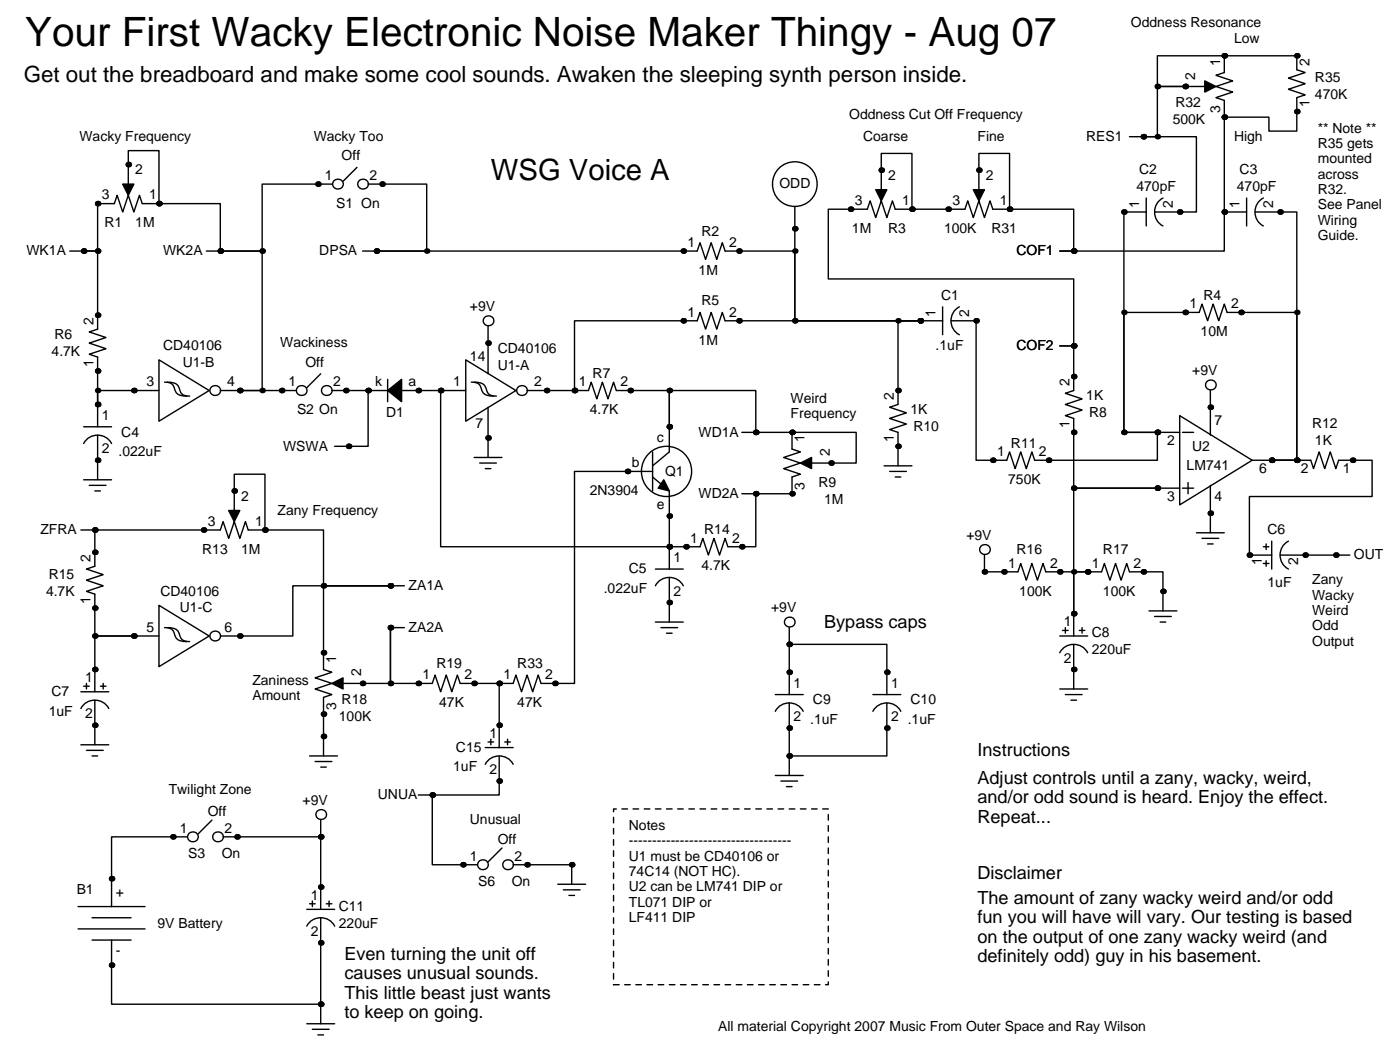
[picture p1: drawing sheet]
<svg xmlns="http://www.w3.org/2000/svg" width="255mm" height="193mm" viewBox="0 0 255 193" stroke-linecap="round" stroke-linejoin="round" font-family="sans-serif">
<g fill="none" stroke="#000" stroke-width=".25">
<path d="M236.2 10.2h-25.4v5.5h5.1h-5.1v9.2h-2.5h9.6v13.7h-3M17.8 37.1v8.6h-2.6h2.6v14.2l-1.5 .6 3 1-3 1 3 1-3 1 1.5 .5v8.7v-2.6h6.6M23.4 30v-2.6h5.6v9.7h11.1v8.6M57.9 33.5h-10.1v12.2h-7.7M69.6 33.5h8.1v12.2h-9.1h55.9M154.9 38.1h-4v12.7h44.7v20.3l-1.5 .5 3 1-3 1.1 3 1-3 1 1.5 .5v12.7h15.2M160.5 31v-3.1h5.6v10.2h6.6M204.7 38.6v40.1h6.1M233.2 38.6h3v45.2h-4.6h4.6v-26.9h-12.7l-.5-1.5-1 3-1-3-1 3-1.1-3-.5 1.5h-13.7v21.8h6.1M236.2 20.3v3.6h-5.1v-2.6h-8.1v24.4h-27.4v-7.6h-11.7v-10.2h-5.6v3.1M40.1 45.7h7.7v25.4h-4.1h7.6M124.5 58.4h-19.9v12.7"/>
<path d="M134.6 45.7h10.2v12.7h22.8M134.6 58.4h33M144.8 41.7v16.7h22.8M167.6 58.4h-4v12.7M177.8 58.4v25.4h3M63 71.1h7.6M67.1 71.1v10.2h-3.6M70.6 69.1v4.1M73.2 71.1h7.1v28.5h41.6M84.8 65.5l9.2 5.6-9.2 5.6zM85.9 69.6a1.69 1.69 0 0 1 1.9 1.6 1.9 1.9 0 0 0 2.1 .9M86.4 69.6a1.86 1.86 0 0 1 2.3 1.6 1.47 1.47 0 0 0 1.7 .9"/>
<path d="M88.9 79.8v3.5M99.6 71.1h7.6l.5-1.5 1 3 1-3 1 3 1.1-3 .5 1.5h9.6v6.6M121.9 77.7v-6.6h15.8v7.6h6.6M121.9 77.7v4.6l-3 2.5M144.3 78.7h11.7v5.6h-8.2M144.3 78.7v3.1l1.5 .5-3.1 1 3.1 1-3.1 1 3.1 1.1-1.5 .5v3h-6.6v9.7h-5.1l-.5-1.6-1 3.1-1.1-3.1-1 3.1-1-3.1-.5 1.6h-5.6M210.8 78.7v5.1h-19.8M210.8 78.7h4.1M214.9 75.7l13.2 8.1-13.2 8.1zM215.4 78.7h2M220.5 74.2v5M15.2 87.4h5.1"/>
<path d="M16.3 88.4h3M17.3 89.4h1M17.8 83.8v3.6M37.1 96.5h-19.8v4.1M42.7 89.4v-3h5.6v10.1h10.6v10.2h12.2M86.4 83.3h5M87.4 84.3h3M88.4 85.3h1M118.9 85.9h-14.3v38.6h-3.5M118.9 86.9l3 2.5v10.2M118.9 82.3v7.1M161 84.8h5.1"/>
<path d="M162.1 85.9h3M163.1 86.9h1M163.6 81.3v3.5M210.8 88.9h-15.2v22.9v-7.7h2.5h-5.1M210.8 88.9h4.1M215.4 88.9h2M216.4 87.9v2M217.9 97h5.1M218.9 98h3.1M220 99.1h1M220.5 88.4v8.6M228.1 83.8h10.7l.5 1.5 1-3 1 3 1-3 1 3 .5-1.5h6.1v6.6h-22.3v10.7"/>
<path d="M17.3 110.7v5.1h7.1h-7.1v6.1M71.1 106.7h-12.2v15.2l1.6 .5-3.1 1 3.1 1.1-3.1 1 3.1 1-1.6 .5v7.1M71.1 106.7h-17.8v9.1h-9.6M119.4 113.3h5.1M120.4 114.3h3M121.4 115.3h1M121.9 109.7v3.6M179.3 104.1h3.6M208.3 104.1h3.5v7.2M209.3 111.3h5.1M210.3 112.3h3.1M211.3 113.3h1"/>
<path d="M237.7 101.1h5.6M14.7 135.6h5.1M15.7 136.7h3.1M16.8 137.7h1M17.3 132.1v3.5M62.5 124.5h8.6v-10.2v10.2h5.1M86.4 124.5h4.5v7.6M143.8 132.6v5.1h17.7v-5.1M143.8 122.4v-5.1h17.7v5.1M31.5 152.4h-11.2v7.6M43.2 152.4h15.2v9.1M90.9 142.2v2.6h-12.2v12.7h5.6"/>
<path d="M96 157.5h8.1M58.4 171.7v11.2h-38.1v-7.1"/>
<circle cx="121.4" cy="85.9" r="4.6"/>
</g>
<g fill="#000">
<circle cx="210.8" cy="15.7" r=".51"/>
<circle cx="215.9" cy="15.7" r=".51"/>
<circle cx="223" cy="10.2" r=".51"/>
<circle cx="236.2" cy="10.2" r=".51"/>
<circle cx="17.8" cy="37.1" r=".51"/>
<circle cx="23.4" cy="30" r=".51"/>
<circle cx="29" cy="37.1" r=".51"/>
<circle cx="57.9" cy="33.5" r=".51"/>
<circle cx="69.6" cy="33.5" r=".51"/>
<circle cx="154.9" cy="38.1" r=".51"/>
<circle cx="160.5" cy="31" r=".51"/>
<circle cx="166.1" cy="38.1" r=".51"/>
<circle cx="172.7" cy="38.1" r=".51"/>
<circle cx="178.3" cy="31" r=".51"/>
<circle cx="183.9" cy="38.1" r=".51"/>
<circle cx="204.7" cy="38.6" r=".51"/>
<circle cx="208.3" cy="24.9" r=".51"/>
<circle cx="210.8" cy="24.9" r=".51"/>
<circle cx="214.9" cy="38.6" r=".51"/>
<circle cx="223" cy="21.3" r=".51"/>
<circle cx="223" cy="38.6" r=".51"/>
<circle cx="233.2" cy="38.6" r=".51"/>
<circle cx="236.2" cy="20.3" r=".51"/>
<circle cx="15.2" cy="45.7" r=".51"/>
<circle cx="17.8" cy="57.4" r=".51"/>
<circle cx="17.8" cy="45.7" r=".51"/>
<circle cx="40.1" cy="45.7" r=".51"/>
<circle cx="47.8" cy="45.7" r=".51"/>
<circle cx="68.6" cy="45.7" r=".51"/>
<circle cx="77.7" cy="45.7" r=".51"/>
<circle cx="124.5" cy="58.4" r=".51"/>
<circle cx="124.5" cy="45.7" r=".51"/>
<circle cx="134.6" cy="45.7" r=".51"/>
<circle cx="134.6" cy="58.4" r=".51"/>
<circle cx="144.8" cy="41.7" r=".51"/>
<circle cx="144.8" cy="58.4" r=".51"/>
<circle cx="144.8" cy="45.7" r=".51"/>
<circle cx="163.6" cy="58.4" r=".51"/>
<circle cx="167.6" cy="58.4" r=".51"/>
<circle cx="177.8" cy="58.4" r=".51"/>
<circle cx="195.6" cy="45.7" r=".51"/>
<circle cx="204.7" cy="56.9" r=".51"/>
<circle cx="215.9" cy="56.9" r=".51"/>
<circle cx="226.1" cy="56.9" r=".51"/>
<circle cx="236.2" cy="56.9" r=".51"/>
<circle cx="17.8" cy="71.1" r=".51"/>
<circle cx="17.8" cy="73.7" r=".51"/>
<circle cx="17.8" cy="67.6" r=".51"/>
<circle cx="24.4" cy="71.1" r=".51"/>
<circle cx="43.7" cy="71.1" r=".51"/>
<circle cx="47.8" cy="71.1" r=".51"/>
<circle cx="51.3" cy="71.1" r=".51"/>
<circle cx="63" cy="71.1" r=".51"/>
<circle cx="67.1" cy="71.1" r=".51"/>
<circle cx="76.2" cy="71.1" r=".51"/>
<circle cx="80.3" cy="71.1" r=".51"/>
<circle cx="88.9" cy="79.8" r=".51"/>
<circle cx="95" cy="71.1" r="1.02"/>
<circle cx="99.6" cy="71.1" r=".51"/>
<circle cx="104.6" cy="71.1" r=".51"/>
<circle cx="114.8" cy="71.1" r=".51"/>
<circle cx="121.9" cy="77.7" r=".51"/>
<circle cx="121.9" cy="71.1" r=".51"/>
<circle cx="137.7" cy="78.7" r=".51"/>
<circle cx="144.3" cy="78.7" r=".51"/>
<circle cx="163.6" cy="71.1" r=".51"/>
<circle cx="195.6" cy="78.7" r=".51"/>
<circle cx="195.6" cy="63" r=".51"/>
<circle cx="195.6" cy="68.6" r=".51"/>
<circle cx="204.7" cy="78.7" r=".51"/>
<circle cx="210.8" cy="78.7" r=".51"/>
<circle cx="220.5" cy="74.2" r=".51"/>
<circle cx="17.3" cy="96.5" r=".51"/>
<circle cx="17.8" cy="83.8" r=".51"/>
<circle cx="37.1" cy="96.5" r=".51"/>
<circle cx="42.7" cy="89.4" r=".51"/>
<circle cx="48.3" cy="96.5" r=".51"/>
<circle cx="63.5" cy="81.3" r=".51"/>
<circle cx="114.3" cy="85.9" r=".51"/>
<circle cx="121.9" cy="99.6" r=".51"/>
<circle cx="121.9" cy="94" r=".51"/>
<circle cx="125" cy="99.6" r=".51"/>
<circle cx="135.1" cy="99.6" r=".51"/>
<circle cx="137.7" cy="89.9" r=".51"/>
<circle cx="144.3" cy="89.9" r=".51"/>
<circle cx="151.4" cy="84.3" r=".51"/>
<circle cx="163.6" cy="81.3" r=".51"/>
<circle cx="180.8" cy="83.8" r=".51"/>
<circle cx="191" cy="83.8" r=".51"/>
<circle cx="195.6" cy="88.9" r=".51"/>
<circle cx="210.8" cy="88.9" r=".51"/>
<circle cx="220.5" cy="93.5" r=".51"/>
<circle cx="231.6" cy="83.8" r=".51"/>
<circle cx="236.2" cy="83.8" r=".51"/>
<circle cx="246.4" cy="83.8" r=".51"/>
<circle cx="17.3" cy="115.8" r=".51"/>
<circle cx="17.3" cy="110.7" r=".51"/>
<circle cx="17.3" cy="100.6" r=".51"/>
<circle cx="24.4" cy="115.8" r=".51"/>
<circle cx="43.7" cy="115.8" r=".51"/>
<circle cx="58.9" cy="118.9" r=".51"/>
<circle cx="58.9" cy="106.7" r=".51"/>
<circle cx="71.1" cy="114.3" r=".51"/>
<circle cx="71.1" cy="106.7" r=".51"/>
<circle cx="121.9" cy="109.7" r=".51"/>
<circle cx="143.8" cy="117.3" r=".51"/>
<circle cx="179.3" cy="104.1" r=".51"/>
<circle cx="182.9" cy="104.1" r=".51"/>
<circle cx="193" cy="104.1" r=".51"/>
<circle cx="195.6" cy="104.1" r=".51"/>
<circle cx="195.6" cy="111.8" r=".51"/>
<circle cx="198.1" cy="104.1" r=".51"/>
<circle cx="208.3" cy="104.1" r=".51"/>
<circle cx="211.8" cy="107.7" r=".51"/>
<circle cx="227.6" cy="101.1" r=".51"/>
<circle cx="237.7" cy="101.1" r=".51"/>
<circle cx="243.3" cy="101.1" r=".51"/>
<circle cx="17.3" cy="132.1" r=".51"/>
<circle cx="17.3" cy="121.9" r=".51"/>
<circle cx="58.9" cy="130" r=".51"/>
<circle cx="58.9" cy="134.1" r=".51"/>
<circle cx="66" cy="124.5" r=".51"/>
<circle cx="71.1" cy="124.5" r=".51"/>
<circle cx="76.2" cy="124.5" r=".51"/>
<circle cx="86.4" cy="124.5" r=".51"/>
<circle cx="90.9" cy="124.5" r=".51"/>
<circle cx="90.9" cy="132.1" r=".51"/>
<circle cx="101.1" cy="124.5" r=".51"/>
<circle cx="143.8" cy="137.7" r=".51"/>
<circle cx="143.8" cy="122.4" r=".51"/>
<circle cx="143.8" cy="132.6" r=".51"/>
<circle cx="161.5" cy="132.6" r=".51"/>
<circle cx="161.5" cy="122.4" r=".51"/>
<circle cx="31.5" cy="152.4" r=".51"/>
<circle cx="43.2" cy="152.4" r=".51"/>
<circle cx="58.4" cy="152.4" r=".51"/>
<circle cx="78.7" cy="144.8" r=".51"/>
<circle cx="84.3" cy="157.5" r=".51"/>
<circle cx="90.9" cy="142.2" r=".51"/>
<circle cx="96" cy="157.5" r=".51"/>
<circle cx="104.1" cy="157.5" r=".51"/>
<circle cx="20.3" cy="175.8" r=".51"/>
<circle cx="20.3" cy="160" r=".51"/>
<circle cx="58.4" cy="171.7" r=".51"/>
<circle cx="58.4" cy="161.5" r=".51"/>
<circle cx="58.4" cy="182.9" r=".51"/>
</g>
<path d="M111.8 147.3h39.1v32h-39.1z" fill="none" stroke="#000" stroke-width=".25" stroke-dasharray="1"/>
<path d="M70.6 71.1l2.6-2v4.1zM120.9 87.4l1 2-2-.5zM145.8 84.3l2-1v2zM60.5 124.5l2-1.1v2.1z" fill="#000" stroke="#000" stroke-width=".25"/>
<circle cx="95" cy="71.1" r=".76" fill="#fff"/>
<path d="M80.3 71.1h4.5M88.9 62.5v5.6M88.9 74.2v5.6M96 71.1h3.6M30 114.3a1.69 1.69 0 0 1 1.9 1.6 1.9 1.9 0 0 0 2.1 .9" fill="none" stroke="#000" stroke-width=".25"/>
<g fill="#000">
<circle cx="80.3" cy="71.1" r=".51"/>
<circle cx="88.9" cy="79.8" r=".51"/>
<circle cx="88.9" cy="62.5" r=".51"/>
<circle cx="99.6" cy="71.1" r=".51"/>
<circle cx="39.1" cy="115.8" r="1.02"/>
</g>
<circle cx="39.1" cy="115.8" r=".76" fill="#fff"/>
<path d="M29 65.5l9.1 5.6-9.1 5.6zM24.4 115.8h4.6M29 110.2l9.1 5.6-9.1 5.6zM30.5 114.3a1.86 1.86 0 0 1 2.3 1.6 1.47 1.47 0 0 0 1.7 .9M40.1 115.8h3.6" fill="none" stroke="#000" stroke-width=".25"/>
<g fill="#000">
<circle cx="39.1" cy="71.1" r="1.02"/>
<circle cx="24.4" cy="115.8" r=".51"/>
<circle cx="43.7" cy="115.8" r=".51"/>
</g>
<circle cx="39.1" cy="71.1" r=".76" fill="#fff"/>
<g fill="none" stroke="#000" stroke-width=".25">
<path d="M17.8 37.1h3l.5-1.5 1.1 3 1-3 1 3 1-3 .5 1.5h3.1M23.4 30v3.5M124.5 58.4h2.5l.5-1.5 1 3 1-3 1.1 3 1-3 .5 1.5h2.5M124.5 45.7h2.5l.5-1.5 1 3 1-3 1.1 3 1-3 .5 1.5h2.5M24.4 71.1h4.6M30 69.6a1.69 1.69 0 0 1 1.9 1.6 1.9 1.9 0 0 0 2.1 .9M30.5 69.6a1.86 1.86 0 0 1 2.3 1.6 1.47 1.47 0 0 0 1.7 .9M40.1 71.1h3.6M180.8 83.8h2.6l.5-1.5 1 3 1-3 1 3 1.1-3 .5 1.5h2.5M55.9 186.4h5.1M56.9 187.5h3M57.9 188.5h1"/>
<path d="M58.4 182.9v3.5"/>
</g>
<g fill="#000">
<circle cx="17.8" cy="37.1" r=".51"/>
<circle cx="23.4" cy="30" r=".51"/>
<circle cx="29" cy="37.1" r=".51"/>
<circle cx="124.5" cy="58.4" r=".51"/>
<circle cx="124.5" cy="45.7" r=".51"/>
<circle cx="134.6" cy="45.7" r=".51"/>
<circle cx="134.6" cy="58.4" r=".51"/>
<circle cx="24.4" cy="71.1" r=".51"/>
<circle cx="43.7" cy="71.1" r=".51"/>
<circle cx="54.9" cy="71.1" r="1.02"/>
<circle cx="180.8" cy="83.8" r=".51"/>
<circle cx="191" cy="83.8" r=".51"/>
<circle cx="58.4" cy="182.9" r=".51"/>
</g>
<path d="M22.4 33.5h2l-1 2.1z" fill="#000" stroke="#000" stroke-width=".25"/>
<circle cx="54.9" cy="71.1" r=".76" fill="#fff"/>
<circle cx="59.4" cy="71.1" r="1.02" fill="#000"/>
<circle cx="59.4" cy="71.1" r=".76" fill="#fff"/>
<path d="M51.3 71.1h2.5M58.4 68.1l-2.5 2.5M60.5 71.1h2.5" fill="none" stroke="#000" stroke-width=".25"/>
<g fill="#000">
<circle cx="61.5" cy="33.5" r="1.02"/>
<circle cx="51.3" cy="71.1" r=".51"/>
<circle cx="63" cy="71.1" r=".51"/>
</g>
<circle cx="61.5" cy="33.5" r=".76" fill="#fff"/>
<circle cx="66" cy="33.5" r="1.02" fill="#000"/>
<circle cx="66" cy="33.5" r=".76" fill="#fff"/>
<g fill="none" stroke="#000" stroke-width=".25">
<path d="M57.9 33.5h2.6M65 30.5l-2.5 2.5M67.1 33.5h2.5M144.8 37.6v4.1M12.7 45.7h2.5M37.6 45.7h2.5M66 45.7h2.6M15.2 77.7h5.1M17.8 73.7v4M17.8 79.2v4.6M135.1 78.7h2.6M14.7 96.5h2.6"/>
<path d="M15.2 80.8a2.88 2.88 0 0 1 5.1 0M37.1 96.5h3l.5-1.5 1.1 3 1-3 1 3 1-3 .5 1.5h3.1M42.7 89.4v3.6M61 81.3h2.5M121.9 99.6v4M135.1 89.9h2.6M71.1 114.3h2.6M119.4 106.7a2.88 2.88 0 0 1 5.1 0M119.4 103.6h5.1M121.9 105.2v4.5M243.3 101.1h2.6M141.2 129.5a2.88 2.88 0 0 1 5.1 0"/>
<path d="M141.2 126.5h5.1M143.8 122.4v4.1M143.8 128v4.6M143.8 137.7v3.5M159 129.5a2.88 2.88 0 0 1 5.1 0M159 126.5h5.1M161.5 122.4v4.1M161.5 128v4.6M193 125.5h5.1M194.1 126.5h3M195.1 127.5h1M195.6 121.9v3.6"/>
<path d="M141.2 141.2h5.1M142.2 142.2h3.1M143.3 143.3h1M14.2 165.1h12.2M14.2 169.2h12.2M16.8 167.1h7.1M16.8 171.2h7.1M20.3 160v5.1M20.3 171.2v4.6"/>
<circle cx="144.8" cy="33.5" r="4.1"/>
</g>
<g fill="#000">
<circle cx="57.9" cy="33.5" r=".51"/>
<circle cx="69.6" cy="33.5" r=".51"/>
<circle cx="15.2" cy="45.7" r=".51"/>
<circle cx="40.1" cy="45.7" r=".51"/>
<circle cx="68.6" cy="45.7" r=".51"/>
<circle cx="88.9" cy="58.4" r="1.02"/>
<circle cx="144.8" cy="41.7" r=".51"/>
<circle cx="17.8" cy="73.7" r=".51"/>
<circle cx="137.7" cy="78.7" r=".51"/>
<circle cx="17.3" cy="96.5" r=".51"/>
<circle cx="17.8" cy="83.8" r=".51"/>
<circle cx="37.1" cy="96.5" r=".51"/>
<circle cx="42.7" cy="89.4" r=".51"/>
<circle cx="48.3" cy="96.5" r=".51"/>
<circle cx="63.5" cy="81.3" r=".51"/>
<circle cx="121.9" cy="99.6" r=".51"/>
<circle cx="137.7" cy="89.9" r=".51"/>
<circle cx="71.1" cy="114.3" r=".51"/>
<circle cx="121.9" cy="109.7" r=".51"/>
<circle cx="243.3" cy="101.1" r=".51"/>
<circle cx="143.8" cy="137.7" r=".51"/>
<circle cx="143.8" cy="122.4" r=".51"/>
<circle cx="143.8" cy="132.6" r=".51"/>
<circle cx="161.5" cy="132.6" r=".51"/>
<circle cx="161.5" cy="122.4" r=".51"/>
<circle cx="195.6" cy="121.9" r=".51"/>
<circle cx="20.3" cy="175.8" r=".51"/>
<circle cx="20.3" cy="160" r=".51"/>
</g>
<path d="M41.7 93h2l-1 2z" fill="#000" stroke="#000" stroke-width=".25"/>
<circle cx="88.9" cy="58.4" r=".76" fill="#fff"/>
<path d="M88.9 59.4v3.1" fill="none" stroke="#000" stroke-width=".25"/>
<g fill="#000">
<circle cx="88.9" cy="62.5" r=".51"/>
<circle cx="220.5" cy="70.1" r="1.02"/>
</g>
<circle cx="220.5" cy="70.1" r=".76" fill="#fff"/>
<path d="M220.5 71.1v3.1" fill="none" stroke="#000" stroke-width=".25"/>
<g fill="#000">
<circle cx="220.5" cy="74.2" r=".51"/>
<circle cx="179.3" cy="100.1" r="1.02"/>
</g>
<circle cx="179.3" cy="100.1" r=".76" fill="#fff"/>
<path d="M179.3 101.1v3" fill="none" stroke="#000" stroke-width=".25"/>
<g fill="#000">
<circle cx="143.8" cy="113.3" r="1.02"/>
<circle cx="179.3" cy="104.1" r=".51"/>
</g>
<circle cx="143.8" cy="113.3" r=".76" fill="#fff"/>
<path d="M143.8 114.3v3" fill="none" stroke="#000" stroke-width=".25"/>
<g fill="#000">
<circle cx="143.8" cy="117.3" r=".51"/>
<circle cx="58.4" cy="148.3" r="1.02"/>
</g>
<circle cx="58.4" cy="148.3" r=".76" fill="#fff"/>
<g fill="none" stroke="#000" stroke-width=".25">
<path d="M154.9 38.1h3.1l.5-1.5 1 3 1-3 1 3 1.1-3 .5 1.5h3M160.5 31v3.5M172.7 38.1h3.1l.5-1.5 1 3 1-3 1 3 1-3 .5 1.5h3.1M178.3 31v3.5M204.7 38.6h4.1M205.7 24.9h2.6M208.8 36.1v5M210.3 38.6h4.6M211.8 36.1a2.88 2.88 0 0 0 0 5M223 38.6h4.1M227.1 36.1v5M228.6 38.6h4.6"/>
<path d="M230.1 36.1a2.88 2.88 0 0 0 0 5M167.6 58.4h4.1M171.7 55.9v5.1M173.2 58.4h4.6M174.8 55.9a2.88 2.88 0 0 0 0 5.1M193 45.7h2.6M193 63h2.6M230.1 99.6h1M230.6 99.1v1M231.6 98.6v5M234.7 98.6a2.88 2.88 0 0 0 0 5M182.9 104.1h2.5l.5-1.5 1 3.1 1.1-3.1 1 3.1 1-3.1 .5 1.5h2.5"/>
<path d="M193 118.9a2.88 2.88 0 0 1 5.1 0M193 115.8h5.1M193.5 114.8h1.1M194.1 114.3v1M195.6 111.8v4M195.6 117.3v4.6M196.6 114.8h1M197.1 114.3v1M198.1 104.1h2.6l.5-1.5 1 3.1 1-3.1 1 3.1 1-3.1 .5 1.5h2.6M227.6 101.1h4M230.1 102.6h1M230.6 102.1v1"/>
<path d="M233.2 101.1h4.5M14.7 129a2.88 2.88 0 0 1 5.1 0M14.7 126h5.1M15.2 125h1.1M15.7 124.5v1M17.3 121.9v4.1M17.3 127.5v4.6M18.3 125h1M18.8 124.5v1M76.2 124.5h2.5l.5-1.6 1.1 3.1 1-3.1 1 3.1 1-3.1 .5 1.6h2.6M88.4 139.2a2.88 2.88 0 0 1 5.1 0M88.4 136.1h5.1"/>
<path d="M88.9 135.1h1M89.4 134.6v1M90.9 124.5h2.6l.5-1.6 1 3.1 1-3.1 1 3.1 1-3.1 .6 1.6h2.5M90.9 132.1v4M90.9 137.7v4.5M91.9 135.1h1.1M92.5 134.6v1M58.4 149.4v3M55.9 168.7a2.88 2.88 0 0 1 5.1 0M55.9 165.6h5.1M56.4 164.6h1M56.9 164.1v1"/>
<path d="M58.4 161.5v4.1M58.4 167.1v4.6M59.4 164.6h1.1M59.9 164.1v1"/>
</g>
<g fill="#000">
<circle cx="154.9" cy="38.1" r=".51"/>
<circle cx="160.5" cy="31" r=".51"/>
<circle cx="166.1" cy="38.1" r=".51"/>
<circle cx="172.7" cy="38.1" r=".51"/>
<circle cx="178.3" cy="31" r=".51"/>
<circle cx="183.9" cy="38.1" r=".51"/>
<circle cx="204.7" cy="38.6" r=".51"/>
<circle cx="208.3" cy="24.9" r=".51"/>
<circle cx="214.9" cy="38.6" r=".51"/>
<circle cx="223" cy="38.6" r=".51"/>
<circle cx="233.2" cy="38.6" r=".51"/>
<circle cx="167.6" cy="58.4" r=".51"/>
<circle cx="177.8" cy="58.4" r=".51"/>
<circle cx="195.6" cy="45.7" r=".51"/>
<circle cx="195.6" cy="63" r=".51"/>
<circle cx="182.9" cy="104.1" r=".51"/>
<circle cx="193" cy="104.1" r=".51"/>
<circle cx="195.6" cy="111.8" r=".51"/>
<circle cx="198.1" cy="104.1" r=".51"/>
<circle cx="208.3" cy="104.1" r=".51"/>
<circle cx="227.6" cy="101.1" r=".51"/>
<circle cx="237.7" cy="101.1" r=".51"/>
<circle cx="17.3" cy="132.1" r=".51"/>
<circle cx="17.3" cy="121.9" r=".51"/>
<circle cx="76.2" cy="124.5" r=".51"/>
<circle cx="86.4" cy="124.5" r=".51"/>
<circle cx="90.9" cy="124.5" r=".51"/>
<circle cx="90.9" cy="132.1" r=".51"/>
<circle cx="101.1" cy="124.5" r=".51"/>
<circle cx="195.6" cy="121.9" r=".51"/>
<circle cx="35.1" cy="152.4" r="1.02"/>
<circle cx="58.4" cy="152.4" r=".51"/>
<circle cx="90.9" cy="142.2" r=".51"/>
<circle cx="58.4" cy="171.7" r=".51"/>
<circle cx="58.4" cy="161.5" r=".51"/>
</g>
<path d="M159.5 34.5h2l-1 2.1zM177.3 34.5h2l-1 2.1z" fill="#000" stroke="#000" stroke-width=".25"/>
<circle cx="35.1" cy="152.4" r=".76" fill="#fff"/>
<circle cx="39.6" cy="152.4" r="1.02" fill="#000"/>
<circle cx="39.6" cy="152.4" r=".76" fill="#fff"/>
<path d="M31.5 152.4h2.5M38.6 149.4l-2.5 2.5M40.6 152.4h2.6" fill="none" stroke="#000" stroke-width=".25"/>
<g fill="#000">
<circle cx="31.5" cy="152.4" r=".51"/>
<circle cx="43.2" cy="152.4" r=".51"/>
<circle cx="87.9" cy="157.5" r="1.02"/>
</g>
<circle cx="87.9" cy="157.5" r=".76" fill="#fff"/>
<circle cx="92.5" cy="157.5" r="1.02" fill="#000"/>
<circle cx="92.5" cy="157.5" r=".76" fill="#fff"/>
<g fill="none" stroke="#000" stroke-width=".25">
<path d="M215.9 15.7h3.6M223 10.2v3l-1.5 .5 3 1-3 1 3 1.1-3 1 1.5 .5v3M236.2 10.2v2.5l1.5 .5-3 1 3 1-3 1.1 3 1-1.5 .5v2.5M163.6 71.1v2.6l-1.5 .5 3 1-3 1 3 1-3 1 1.5 .5v2.6M17.3 100.6v2.5l-1.6 .5 3.1 1-3.1 1.1 3.1 1-3.1 1 1.6 .5v2.5M71.1 106.7h2.6M56.4 137.7h5.1M57.4 138.7h3.1M58.4 139.7h1M58.9 134.1v3.6M76.2 144.8h2.5M84.3 157.5h2.6"/>
<path d="M91.4 154.4l-2.5 2.6M93.5 157.5h2.5M104.1 157.5v3.5M101.6 161h5.1M102.6 162.1h3.1M103.6 163.1h1"/>
</g>
<g fill="#000">
<circle cx="215.9" cy="15.7" r=".51"/>
<circle cx="223" cy="10.2" r=".51"/>
<circle cx="236.2" cy="10.2" r=".51"/>
<circle cx="223" cy="21.3" r=".51"/>
<circle cx="236.2" cy="20.3" r=".51"/>
<circle cx="163.6" cy="71.1" r=".51"/>
<circle cx="163.6" cy="81.3" r=".51"/>
<circle cx="17.3" cy="110.7" r=".51"/>
<circle cx="17.3" cy="100.6" r=".51"/>
<circle cx="71.1" cy="106.7" r=".51"/>
<circle cx="58.9" cy="134.1" r=".51"/>
<circle cx="78.7" cy="144.8" r=".51"/>
<circle cx="84.3" cy="157.5" r=".51"/>
<circle cx="96" cy="157.5" r=".51"/>
<circle cx="104.1" cy="157.5" r=".51"/>
</g>
<path d="M219.5 14.7l2 1-2 1.1z" fill="#000" stroke="#000" stroke-width=".25"/>
<text font-size="7.4" x="4.6" y="8.4">Your First Wacky Electronic Noise Maker Thingy - Aug 07</text>
<text font-size="5.3" x="89.4" y="32.8">WSG Voice A</text>
<text font-size="4.1" x="4.3" y="15">Get out the breadboard and make some cool sounds. Awaken the sleeping synth person inside.</text>
<g font-size="3.3">
<text x="150.1" y="114.3">Bypass caps</text>
<text x="178.1" y="137.7">Instructions</text>
<text x="178.1" y="142.7">Adjust controls until a zany, wacky, weird,</text>
<text x="178.1" y="146.3">and/or odd sound is heard. Enjoy the effect.</text>
<text x="178.1" y="149.9">Repeat...</text>
<text x="178.1" y="160">Disclaimer</text>
<text x="178.1" y="164.6">The amount of zany wacky weird and/or odd</text>
<text x="178.1" y="168.1">fun you will have will vary. Our testing is based</text>
<text x="178.1" y="171.7">on the output of one zany wacky weird (and</text>
<text x="62.7" y="174.8">Even turning the unit off</text>
<text x="62.7" y="178.3">causes unusual sounds.</text>
<text x="178.1" y="175.3">definitely odd) guy in his basement.</text>
<text x="62.7" y="181.9">This little beast just wants</text>
<text x="62.7" y="185.4">to keep on going.</text>
</g>
<g font-size="2.5">
<text x="206" y="4.8">Oddness Resonance</text>
<text x="222.2" y="11.9" transform="rotate(-90 222.2 11.9)">1</text>
<text x="224.8" y="7.9">Low</text>
<text x="238.5" y="11.9" transform="rotate(-90 238.5 11.9)">2</text>
<text x="217.7" y="14.5" transform="rotate(-90 217.7 14.5)">2</text>
<text x="239.5" y="15">R35</text>
<text x="154.7" y="21.6">Oddness Cut Off Frequency</text>
<text x="213.6" y="22.6">500K</text>
<text x="214.1" y="19.6">R32</text>
<text x="222.2" y="20.6" transform="rotate(-90 222.2 20.6)">3</text>
<text x="238.5" y="19.6" transform="rotate(-90 238.5 19.6)">1</text>
<text x="239.5" y="18">470K</text>
<text x="14.5" y="25.7">Wacky Frequency</text>
<text x="57.1" y="25.7">Wacky Too</text>
<text x="62.2" y="29.2">Off</text>
<text x="157.2" y="25.7">Coarse</text>
<text x="178.1" y="25.7">Fine</text>
<text x="197.9" y="25.7">RES1</text>
<text x="224.8" y="25.7">High</text>
<text x="240" y="24.1">** Note **</text>
<text x="240" y="26.9">R35 gets</text>
<text x="240" y="29.7">mounted</text>
<text x="24.6" y="31.7">2</text>
<text x="59.2" y="32.8">1</text>
<text x="67.3" y="32.8">2</text>
<text x="142" y="34.3">ODD</text>
<text x="161.8" y="32.8">2</text>
<text x="179.6" y="32.8">2</text>
<text x="207" y="34.8">470pF</text>
<text x="207.5" y="31.7">C2</text>
<text x="225.3" y="34.8">470pF</text>
<text x="225.8" y="31.7">C3</text>
<text x="240" y="32.5">across</text>
<text x="240" y="35.3">R32.</text>
<text x="18.5" y="36.3">3</text>
<text x="19.1" y="41.4">R1</text>
<text x="24.6" y="41.4">1M</text>
<text x="27.2" y="36.3">1</text>
<text x="61.2" y="37.8">S1 On</text>
<text x="155.7" y="37.3">3</text>
<text x="164.3" y="37.3">1</text>
<text x="173.5" y="37.3">3</text>
<text x="182.1" y="37.3">1</text>
<text x="207.5" y="37.8" transform="rotate(-90 207.5 37.8)">1</text>
<text x="213.6" y="37.8" transform="rotate(-90 213.6 37.8)">2</text>
<text x="225.8" y="37.8" transform="rotate(-90 225.8 37.8)">1</text>
<text x="231.9" y="37.8" transform="rotate(-90 231.9 37.8)">2</text>
<text x="240" y="38.1">See Panel</text>
<text x="240" y="40.9">Wiring</text>
<text x="4.8" y="46.5">WK1A</text>
<text x="29.7" y="46.5">WK2A</text>
<text x="58.2" y="46.5">DPSA</text>
<text x="125.2" y="45">1</text>
<text x="127.8" y="42.9">R2</text>
<text x="132.8" y="45">2</text>
<text x="155.2" y="42.4">1M</text>
<text x="161.8" y="42.4">R3</text>
<text x="172" y="42.4">100K</text>
<text x="180.6" y="42.4">R31</text>
<text x="185.2" y="46.5">COF1</text>
<text x="240" y="43.7">Guide.</text>
<text x="127.3" y="50">1M</text>
<text x="17" y="59.2" transform="rotate(-90 17 59.2)">2</text>
<text x="85.6" y="56.6">+9V</text>
<text x="125.2" y="57.7">1</text>
<text x="127.8" y="55.6">R5</text>
<text x="132.8" y="57.7">2</text>
<text x="170.4" y="57.7" transform="rotate(-90 170.4 57.7)">1</text>
<text x="171.5" y="54.6">C1</text>
<text x="176.5" y="57.7" transform="rotate(-90 176.5 57.7)">2</text>
<text x="216.7" y="56.1">1</text>
<text x="219.2" y="54.6">R4</text>
<text x="224.3" y="56.1">2</text>
<text x="9.4" y="64.8">4.7K</text>
<text x="9.9" y="61.7">R6</text>
<text x="29.7" y="63.8">CD40106</text>
<text x="51.1" y="63.2">Wackiness</text>
<text x="85.6" y="65.8">14</text>
<text x="90.7" y="64.3">CD40106</text>
<text x="127.3" y="62.7">1M</text>
<text x="170.4" y="63.8">.1uF</text>
<text x="185.2" y="63.8">COF2</text>
<text x="218.7" y="61.2">10M</text>
<text x="17" y="66.8" transform="rotate(-90 17 66.8)">1</text>
<text x="26.7" y="70.4">3</text>
<text x="33.3" y="66.8">U1-B</text>
<text x="41.4" y="70.4">4</text>
<text x="52.6" y="70.4">1</text>
<text x="55.6" y="66.8">Off</text>
<text x="60.7" y="70.4">2</text>
<text x="68.3" y="70.4">k</text>
<text x="74.4" y="70.4">a</text>
<text x="82.6" y="70.4">1</text>
<text x="90.7" y="67.3">U1-A</text>
<text x="97.3" y="70.4">2</text>
<text x="105.4" y="70.4">1</text>
<text x="107.9" y="68.8">R7</text>
<text x="113" y="70.4">2</text>
<text x="194.8" y="70.4" transform="rotate(-90 194.8 70.4)">2</text>
<text x="217.2" y="68.3">+9V</text>
<text x="18.5" y="76.5">1</text>
<text x="54.1" y="75.4">S2 On</text>
<text x="70.4" y="75.9">D1</text>
<text x="86.6" y="78">7</text>
<text x="107.4" y="75.4">4.7K</text>
<text x="144" y="73.4">Weird</text>
<text x="144" y="76.2">Frequency</text>
<text x="162.8" y="72.9" transform="rotate(-90 162.8 72.9)">2</text>
<text x="165.9" y="75.4">1K</text>
<text x="194.8" y="78" transform="rotate(-90 194.8 78)">1</text>
<text x="197.9" y="72.9">1K</text>
<text x="198.4" y="75.9">R8</text>
<text x="221.2" y="77.5">7</text>
<text x="239" y="78">R12</text>
<text x="18.5" y="82.6">2 .022uF</text>
<text x="22.1" y="79.5">C4</text>
<text x="51.6" y="82">WSWA</text>
<text x="119.6" y="80.5">c</text>
<text x="127.3" y="79.5">WD1A</text>
<text x="146.6" y="80.5" transform="rotate(-90 146.6 80.5)">1</text>
<text x="151.1" y="83.1" transform="rotate(-90 151.1 83.1)">2</text>
<text x="162.8" y="80.5" transform="rotate(-90 162.8 80.5)">1</text>
<text x="166.4" y="78.5">R10</text>
<text x="181.6" y="83.1">1</text>
<text x="184.1" y="81.5">R11</text>
<text x="189.2" y="83.1">2</text>
<text x="212.6" y="81">2</text>
<text x="217.2" y="82">U2</text>
<text x="239.5" y="81">1K</text>
<text x="115.1" y="85.1">b</text>
<text x="121.2" y="86.6">Q1</text>
<text x="146.6" y="89.2" transform="rotate(-90 146.6 89.2)">3</text>
<text x="149.1" y="88.6">R9</text>
<text x="183.6" y="88.1">750K</text>
<text x="216.2" y="85.6">LM741</text>
<text x="229.4" y="86.1">6</text>
<text x="237" y="86.1">2</text>
<text x="244.6" y="86.1">1</text>
<text x="37.8" y="95.8">3</text>
<text x="43.9" y="91.2">2</text>
<text x="46.5" y="95.8">1</text>
<text x="50.5" y="93.7">Zany Frequency</text>
<text x="107.4" y="90.2">2N3904</text>
<text x="119.6" y="92.7">e</text>
<text x="127.3" y="90.7">WD2A</text>
<text x="150.1" y="91.7">1M</text>
<text x="212.6" y="91.2">3</text>
<text x="221.2" y="91.2">4</text>
<text x="7.4" y="97.3">ZFRA</text>
<text x="36.8" y="100.8">R13</text>
<text x="43.9" y="100.8">1M</text>
<text x="125.7" y="98.8">1</text>
<text x="128.3" y="97.3">R14</text>
<text x="133.3" y="98.8">2</text>
<text x="176" y="98.3">+9V</text>
<text x="185.2" y="100.8">R16</text>
<text x="200.9" y="100.8">R17</text>
<text x="230.9" y="97.3">C6</text>
<text x="246.6" y="101.9">OUT</text>
<text x="8.9" y="105.4">R15</text>
<text x="16.5" y="102.4" transform="rotate(-90 16.5 102.4)">2</text>
<text x="74.4" y="107.4">ZA1A</text>
<text x="110" y="107.9">.022uF</text>
<text x="114.6" y="104.4">C5</text>
<text x="122.7" y="102.4">1</text>
<text x="127.8" y="103.9">4.7K</text>
<text x="183.6" y="103.4">1</text>
<text x="191.3" y="103.4">2</text>
<text x="198.9" y="103.4">1</text>
<text x="206.5" y="103.4">2</text>
<text x="229.9" y="102.9" transform="rotate(-90 229.9 102.9)">1</text>
<text x="230.9" y="106.9">1uF</text>
<text x="236.5" y="102.9" transform="rotate(-90 236.5 102.9)">2</text>
<text x="239" y="106.4">Zany</text>
<text x="8.4" y="108.5">4.7K</text>
<text x="16.5" y="110" transform="rotate(-90 16.5 110)">1</text>
<text x="29.2" y="108.5">CD40106</text>
<text x="32.8" y="111.5">U1-C</text>
<text x="122.7" y="108.5">2</text>
<text x="140.5" y="111.5">+9V</text>
<text x="185.7" y="108.5">100K</text>
<text x="200.9" y="108.5">100K</text>
<text x="239" y="109.2">Wacky</text>
<text x="239" y="112">Weird</text>
<text x="26.7" y="115.1">5</text>
<text x="40.9" y="115.1">6</text>
<text x="74.4" y="115.1">ZA2A</text>
<text x="193.8" y="114">1</text>
<text x="198.9" y="116.1">C8</text>
<text x="198.9" y="119.1">220uF</text>
<text x="239" y="114.8">Odd</text>
<text x="239" y="117.6">Output</text>
<text x="15.5" y="124.2">1</text>
<text x="46" y="124.7">Zaniness</text>
<text x="61.2" y="120.6" transform="rotate(-90 61.2 120.6)">1</text>
<text x="65.8" y="123.2" transform="rotate(-90 65.8 123.2)">2</text>
<text x="77" y="123.7">1</text>
<text x="79.5" y="121.7">R19</text>
<text x="84.6" y="123.7">2</text>
<text x="91.7" y="123.7">1</text>
<text x="94.2" y="121.7">R33</text>
<text x="99.3" y="123.7">2</text>
<text x="144.5" y="125.2">1</text>
<text x="162.3" y="125.2">1</text>
<text x="193.8" y="120.6">2</text>
<text x="8.9" y="130.3">1uF</text>
<text x="9.4" y="126.7">C7</text>
<text x="15.5" y="130.8">2</text>
<text x="46" y="127.5">Amount</text>
<text x="61.2" y="129.3" transform="rotate(-90 61.2 129.3)">3</text>
<text x="61.7" y="131.3">100K</text>
<text x="62.2" y="128.3">R18</text>
<text x="80" y="128.8">47K</text>
<text x="94.2" y="128.8">47K</text>
<text x="144.5" y="131.3">2 .1uF</text>
<text x="148.1" y="128.3">C9</text>
<text x="162.3" y="131.3">2 .1uF</text>
<text x="165.9" y="128.3">C10</text>
<text x="83.1" y="136.9">C15</text>
<text x="89.2" y="134.4">1</text>
<text x="82.6" y="140.5">1uF</text>
<text x="89.2" y="141">2</text>
<text x="30.7" y="144.5">Twilight Zone</text>
<text x="37.8" y="148.6">Off</text>
<text x="55.1" y="146.6">+9V</text>
<text x="68.8" y="145.5">UNUA</text>
<text x="32.8" y="151.6">1</text>
<text x="40.9" y="151.6">2</text>
<text x="85.6" y="150.1">Unusual</text>
<text x="90.7" y="153.7">Off</text>
<text x="114.6" y="151.1">Notes</text>
<text x="114.6" y="153.9">-----------------------------------</text>
<text x="34.3" y="156.2">S3</text>
<text x="40.4" y="156.2">On</text>
<text x="85.6" y="156.7">1</text>
<text x="87.1" y="161.3">S6</text>
<text x="93.2" y="161.3">On</text>
<text x="93.7" y="156.7">2</text>
<text x="114.6" y="156.7">U1 must be CD40106 or</text>
<text x="114.6" y="159.5">74C14 (NOT HC).</text>
<text x="14" y="162.8">B1</text>
<text x="21.1" y="163.3">+</text>
<text x="56.6" y="163.8">1</text>
<text x="61.7" y="165.9">C11</text>
<text x="114.6" y="162.3">U2 can be LM741 DIP or</text>
<text x="114.6" y="165.1">TL071 DIP or</text>
<text x="114.6" y="167.9">LF411 DIP</text>
<text x="21.1" y="174">-</text>
<text x="28.7" y="168.9">9V Battery</text>
<text x="56.6" y="170.4">2</text>
<text x="61.7" y="168.9">220uF</text>
<text x="130.8" y="187.7">All material Copyright 2007 Music From Outer Space and Ray Wilson</text>
</g>
</svg>
